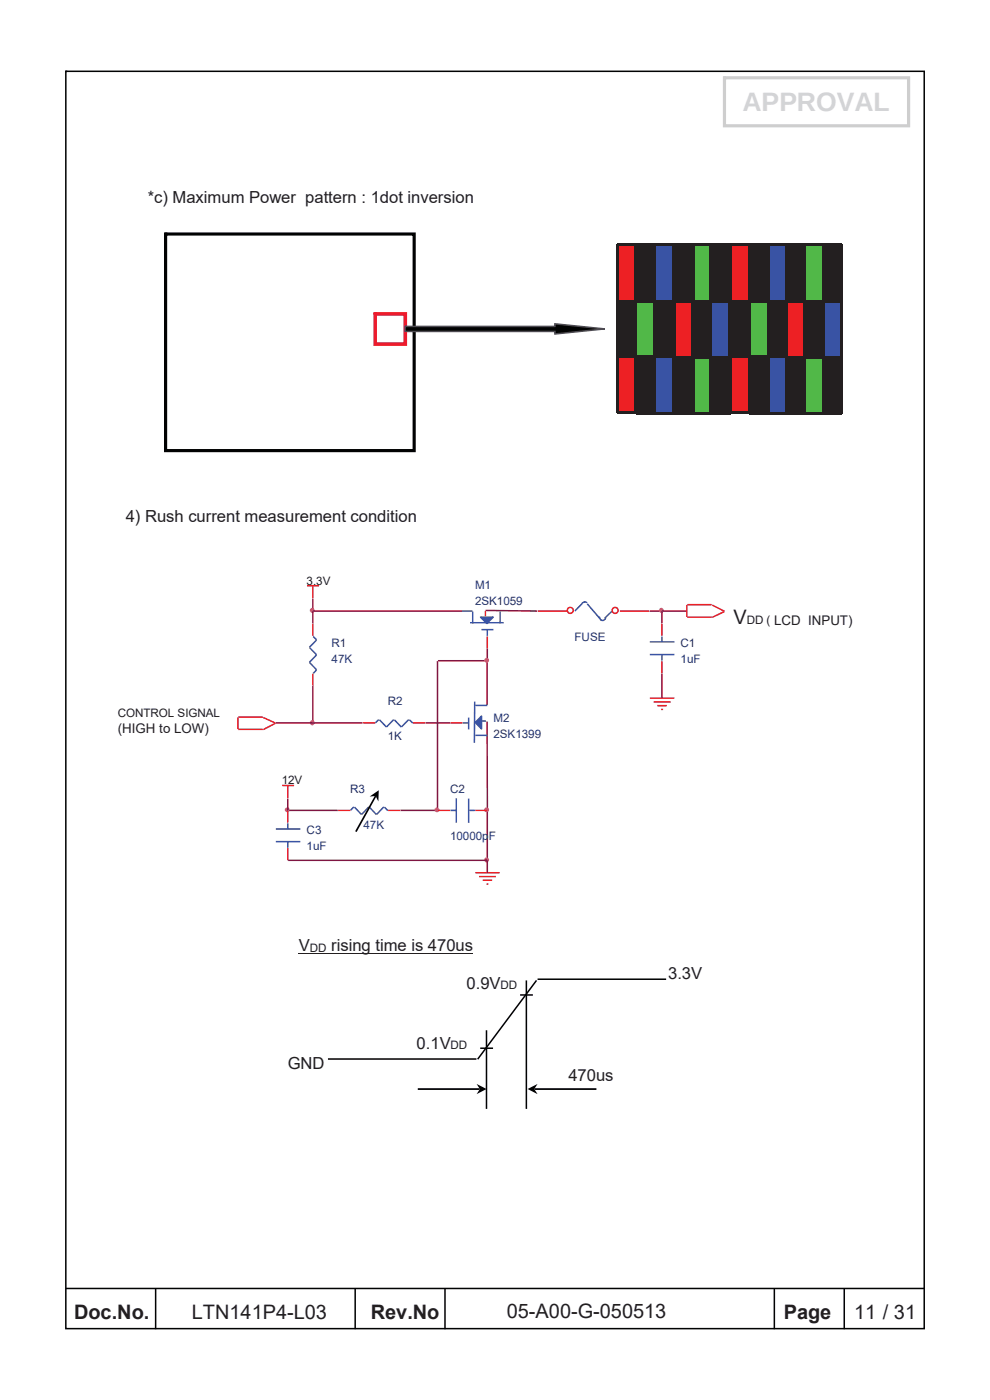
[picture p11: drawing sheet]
<svg xmlns="http://www.w3.org/2000/svg" width="210mm" height="297mm" viewBox="0 0 210 297" stroke-linecap="round" stroke-linejoin="round" font-family="sans-serif">
<path d="M14 273.4h182M33 273.4v8.6M75.3 273.4v8.6M94.4 273.4v8.6" fill="none" stroke="#010202" stroke-width=".32"/>
<path d="M153.7 16.5h39v10.2h-39z" fill="none" stroke="#cecece" stroke-width=".67"/>
<circle cx="153.7" cy="16.5" r=".33" fill="#cecece"/>
<path d="M14 15.1h182v266.8h-182zM164.2 273.4v8.6" fill="none" stroke="#010202" stroke-width=".32"/>
<circle cx="14" cy="15.1" r=".16" fill="#010202"/>
<path d="M103.2 218.6v16.7M110.3 211.1h2.7M111.6 208v27.3M113.8 208l-12.5 16.7M114 207.8h27.3M69.6 224.7h31.5M101.9 222.4h2.7M179.1 273.4v8.6" fill="none" stroke="#010202" stroke-width=".32"/>
<path d="M63.4 202.3h36.9" fill="none" stroke="#231f20" stroke-width=".21"/>
<g fill="#010202">
<path d="M88.6 230.9h13.1l-.6-.9 2.1 1-2.1 1.1 .7-1.2v.3h-13.2z" fill-rule="evenodd"/>
<path d="M111.9 231l2.1-1-.7 1.2v-.3h13.2v.3h-13.1l.6 .9z" fill-rule="evenodd"/>
</g>
<path d="M65.1 124.3h2.6M66.4 124.4v2.6M137.8 148.1h5.2M138.6 148.9h3.6M139.4 149.7h2.1M140.2 150.5h.4M59.8 166.6h2.6M61 166.7v2.6M100.8 185.2h5.2M101.6 186h3.6M102.4 186.8h2M103.2 187.6h.4" fill="none" stroke="#ed2024" stroke-width=".32"/>
<path d="M66.4 127v2.6" fill="none" stroke="#7f1542" stroke-width=".32"/>
<circle cx="66.2" cy="129.5" r=".37" fill="#b9529f"/>
<circle cx="66.2" cy="129.5" r=".37" fill="none" stroke="#b9529f" stroke-width=".32"/>
<path d="M66.4 129.8v2.4M66.4 129.6h31.7M66.4 145.6v7.8" fill="none" stroke="#7f1542" stroke-width=".32"/>
<circle cx="66.2" cy="153.3" r=".38" fill="#b9529f"/>
<circle cx="66.2" cy="153.3" r=".38" fill="none" stroke="#b9529f" stroke-width=".32"/>
<path d="M66.4 153.4h10.5M90.3 153.4h5.2M103.3 140.2v9.4M103.3 153.1l.1 18.9M103.4 172v10.5" fill="none" stroke="#7f1542" stroke-width=".32"/>
<circle cx="103.2" cy="171.8" r=".36" fill="#b9529f"/>
<circle cx="103.2" cy="171.8" r=".36" fill="none" stroke="#b9529f" stroke-width=".32"/>
<circle cx="103.2" cy="182.4" r=".38" fill="#b9529f"/>
<circle cx="103.2" cy="182.4" r=".38" fill="none" stroke="#b9529f" stroke-width=".32"/>
<path d="M103.4 137.6v2.5M92.9 140.2h10.5M84.9 171.9h7.9" fill="none" stroke="#7f1542" stroke-width=".32"/>
<circle cx="103.2" cy="140.1" r=".37" fill="#b9529f"/>
<circle cx="103.2" cy="140.1" r=".37" fill="none" stroke="#b9529f" stroke-width=".32"/>
<path d="M92.8 140.3v31.6" fill="none" stroke="#7f1542" stroke-width=".32"/>
<circle cx="92.7" cy="171.8" r=".36" fill="#b9529f"/>
<circle cx="92.7" cy="171.8" r=".36" fill="none" stroke="#b9529f" stroke-width=".32"/>
<path d="M61.1 171.9h10.5" fill="none" stroke="#7f1542" stroke-width=".32"/>
<circle cx="60.9" cy="171.8" r=".36" fill="#b9529f"/>
<circle cx="60.9" cy="171.8" r=".36" fill="none" stroke="#b9529f" stroke-width=".32"/>
<path d="M137.8 129.6h2.6M61 169.4v2.5M61.1 182.5h42.3M103.4 182.6v2.6" fill="none" stroke="#7f1542" stroke-width=".32"/>
<circle cx="140.3" cy="129.5" r=".37" fill="#b9529f"/>
<circle cx="140.3" cy="129.5" r=".37" fill="none" stroke="#b9529f" stroke-width=".32"/>
<path d="M103 129.5l10.9 .1M140.4 129.7v2.5M140.5 129.6h5.2M58.5 153.4h7.9M140.4 142.9v5.2" fill="none" stroke="#7f1542" stroke-width=".32"/>
<path d="M145.7 128.3v2.6M145.8 128.3h5.2M145.8 130.9h5.2M151.1 128.4l2.5 1.3M153.6 129.8l-2.5 1.2M50.5 152.2v2.5M50.6 152.1h5.2M50.6 154.7h5.2M55.9 152.2l2.5 1.2M58.4 153.5l-2.5 1.3" fill="none" stroke="#ed2024" stroke-width=".32"/>
<path d="M102.1 151.9v2.8l-1.3-1.4z" fill="#3953a4"/>
<path d="M98.2 153.4h1.2M99.4 152.2v2.5M100.7 148.8l-.1 8.8M100.8 156h2.6M101.9 153h1.2M102.1 151.9v2.8l-1.3-1.4z" fill="none" stroke="#3953a4" stroke-width=".32"/>
<path d="M95.5 153.4h2.6" fill="none" stroke="#ed2024" stroke-width=".32"/>
<path d="M101.9 130.9h2.7l-1.3 1.4z" fill="#3953a4"/>
<g fill="none" stroke="#3953a4" stroke-width=".32">
<path d="M65.6 137.4l1.5 1.5M66.4 135l.7 .7M67.1 135.8l-1.5 1.5M67.1 139l-1.5 1.5M98 129.6h2.2M99.7 132.1h7.1M100.3 129.8v2.4M101.9 130.9h2.7l-1.3 1.4zM102.1 133.6h2.6M103.4 133.6v1.3M123.4 128.1l-1.5 1.5M123.9 127.7l.5 .1"/>
<path d="M124 127.7l-.6 .3M124.5 128.1l2.6 3M127.2 130.9l.3 .7M128.4 131.1a.65 .65 0 0 1-.9 .5M129.8 129.7l-1.5 1.4M137.8 138.9h5.2M137.8 136.2h5.2M140.4 135v1.2M140.4 139v1.2M65.6 140.5l1.5 1.6M67.1 142.1l-.7 .8M80.3 152.7l-.7 .7"/>
<path d="M80.5 152.7l1.5 1.6M83.5 152.7l-1.5 1.5M83.6 152.7l1.5 1.6M86.7 152.7l-1.5 1.5M86.8 152.7l.7 .7M58.5 178.6h5.2M58.5 175.9h5.2M61 174.7v1.2M61 178.6v1.3M75 171.2l-.7 .7M75.2 171.2l1.5 1.6M78.2 171.2l-1.5 1.6"/>
<path d="M78.3 171.2l1.5 1.6M81.4 171.2l-1.5 1.6M81.5 171.2l.7 .8M95.5 171.9h1.3M96.8 169.4v5.1M99.4 169.4v5.2M99.5 171.9h1.2"/>
</g>
<g fill="none" stroke="#ed2024" stroke-width=".32">
<path d="M66.4 132.3v2.6M103 129.6v1.1M103.4 135v2.5M114 129.6h6.3M131.5 129.6h6.2M140.4 132.3v2.6M66.4 142.9v2.6M77 153.4h2.6M87.6 153.4h2.6M140.4 140.3v2.5M61 172v2.5M61 179.9v2.6"/>
<path d="M71.7 171.9h2.6M82.3 171.9h2.6M92.9 171.9h2.6M100.8 171.9h2.6"/>
<circle cx="120.9" cy="129.5" r=".63"/>
<circle cx="130.5" cy="129.5" r=".63"/>
</g>
<path d="M78.4 169l1.9-1.3-.1 2.3-.6-1.1 .2 .1-4.2 7.5-.3-.1 4.2-7.5z" fill-rule="evenodd" fill="#010202"/>
<path d="M106.1 129.8v2.4M100.8 149.7h2.6" fill="none" stroke="#3953a4" stroke-width=".32"/>
<path d="M35.1 49.7h52.7v45.9h-52.7z" fill="none" stroke="#010202" stroke-width=".67"/>
<circle cx="35.1" cy="49.7" r=".33" fill="#010202"/>
<path d="M79.6 66.6h6.4v6.4h-6.4z" fill="none" stroke="#ed1b2e" stroke-width=".76"/>
<circle cx="79.6" cy="66.6" r=".38" fill="#ed1b2e"/>
<path d="M85.9 69.3h31.8v-.6l10.6 1.1-10.6 1.1v-.6h-31.8z" fill-rule="evenodd" fill="#010202"/>
<path d="M85.9 69.3h31.8v-.6l10.6 1.1-10.6 1.1v-.6h-31.8z" fill="none" stroke="#4d4d4e" stroke-width=".32"/>
<g fill="#231f20">
<path d="M138.8 64h4.3v11.9h-4.3z" fill-rule="evenodd"/>
<path d="M138.8 63.7h4.3v.6h-4.3z" fill-rule="evenodd"/>
<path d="M142.8 64h.6v11.9h-.6z" fill-rule="evenodd"/>
<path d="M138.8 75.6h4.3v.6h-4.3z" fill-rule="evenodd"/>
<path d="M138.6 64h.5v11.9h-.5z" fill-rule="evenodd"/>
</g>
<path d="M134.9 64h4v11.9h-4z" fill-rule="evenodd" fill="#51b848"/>
<g fill="#231f20">
<path d="M134.9 63.7h4v.6h-4z" fill-rule="evenodd"/>
<path d="M138.6 64h.5v11.9h-.5z" fill-rule="evenodd"/>
<path d="M134.9 75.6h4v.6h-4z" fill-rule="evenodd"/>
<path d="M134.6 64h.5v11.9h-.5z" fill-rule="evenodd"/>
<path d="M130.9 63.7h4v12.2h-4z" fill-rule="evenodd"/>
<path d="M130.9 63.4h4v.6h-4z" fill-rule="evenodd"/>
<path d="M134.6 63.7h.5v12.2h-.5z" fill-rule="evenodd"/>
<path d="M130.9 75.6h4v.6h-4z" fill-rule="evenodd"/>
<path d="M130.6 63.7h.6v12.2h-.6z" fill-rule="evenodd"/>
</g>
<path d="M130.9 51.8h4v12.2h-4z" fill-rule="evenodd" fill="#ed2024"/>
<g fill="#231f20">
<path d="M130.9 51.5h4v.6h-4z" fill-rule="evenodd"/>
<path d="M134.6 51.8h.5v12.2h-.5z" fill-rule="evenodd"/>
<path d="M130.9 63.7h4v.6h-4z" fill-rule="evenodd"/>
<path d="M130.6 51.8h.6v12.2h-.6z" fill-rule="evenodd"/>
<path d="M134.9 51.8h4v12.2h-4z" fill-rule="evenodd"/>
<path d="M134.9 51.5h4v.6h-4z" fill-rule="evenodd"/>
<path d="M138.6 51.8h.5v12.2h-.5z" fill-rule="evenodd"/>
<path d="M134.9 63.7h4v.6h-4z" fill-rule="evenodd"/>
<path d="M134.6 51.8h.5v12.2h-.5z" fill-rule="evenodd"/>
</g>
<path d="M138.8 51.8h4v12.2h-4z" fill-rule="evenodd" fill="#3953a4"/>
<g fill="#231f20">
<path d="M138.8 51.5h4v.6h-4z" fill-rule="evenodd"/>
<path d="M142.6 51.8h.5v12.2h-.5z" fill-rule="evenodd"/>
<path d="M138.8 63.7h4v.6h-4z" fill-rule="evenodd"/>
<path d="M138.6 51.8h.5v12.2h-.5z" fill-rule="evenodd"/>
<path d="M142.8 51.8h4.3v12.2h-4.3z" fill-rule="evenodd"/>
<path d="M142.8 51.5h4.3v.6h-4.3z" fill-rule="evenodd"/>
<path d="M146.8 51.8h.5v12.2h-.5z" fill-rule="evenodd"/>
<path d="M142.8 63.7h4.3v.6h-4.3z" fill-rule="evenodd"/>
<path d="M142.6 51.8h.5v12.2h-.5z" fill-rule="evenodd"/>
</g>
<path d="M147.1 51.8h3.7v12.2h-3.7z" fill-rule="evenodd" fill="#51b848"/>
<g fill="#231f20">
<path d="M147.1 51.5h3.7v.6h-3.7z" fill-rule="evenodd"/>
<path d="M150.5 51.8h.5v12.2h-.5z" fill-rule="evenodd"/>
<path d="M147.1 63.7h3.7v.6h-3.7z" fill-rule="evenodd"/>
<path d="M146.8 51.8h.5v12.2h-.5z" fill-rule="evenodd"/>
<path d="M150.8 51.8h4.2v12.2h-4.2z" fill-rule="evenodd"/>
<path d="M150.8 51.5h4.2v.6h-4.2z" fill-rule="evenodd"/>
<path d="M154.7 51.8h.6v12.2h-.6z" fill-rule="evenodd"/>
<path d="M150.8 63.7h4.2v.6h-4.2z" fill-rule="evenodd"/>
<path d="M150.5 51.8h.5v12.2h-.5z" fill-rule="evenodd"/>
<path d="M150.8 64h4.2v11.9h-4.2z" fill-rule="evenodd"/>
<path d="M150.8 63.7h4.2v.6h-4.2z" fill-rule="evenodd"/>
<path d="M154.7 64h.6v11.9h-.6z" fill-rule="evenodd"/>
<path d="M150.8 75.6h4.2v.6h-4.2z" fill-rule="evenodd"/>
<path d="M150.5 64h.5v11.9h-.5z" fill-rule="evenodd"/>
</g>
<path d="M130.9 75.6h4v12h-4z" fill-rule="evenodd" fill="#ed2024"/>
<g fill="#231f20">
<path d="M130.9 75.3h4v.6h-4z" fill-rule="evenodd"/>
<path d="M134.6 75.6h.5v12h-.5z" fill-rule="evenodd"/>
<path d="M130.9 87.2h4v.6h-4z" fill-rule="evenodd"/>
<path d="M130.6 75.6h.6v12h-.6z" fill-rule="evenodd"/>
<path d="M134.9 75.6h4v12.2h-4z" fill-rule="evenodd"/>
<path d="M134.9 75.3h4v.6h-4z" fill-rule="evenodd"/>
<path d="M138.6 75.6h.5v12.2h-.5z" fill-rule="evenodd"/>
<path d="M134.9 87.5h4v.6h-4z" fill-rule="evenodd"/>
<path d="M134.6 75.6h.5v12.2h-.5z" fill-rule="evenodd"/>
</g>
<path d="M138.8 75.6h4v12.2h-4z" fill-rule="evenodd" fill="#3953a4"/>
<g fill="#231f20">
<path d="M138.8 75.3h4v.6h-4z" fill-rule="evenodd"/>
<path d="M142.6 75.6h.5v12.2h-.5z" fill-rule="evenodd"/>
<path d="M138.8 87.5h4v.6h-4z" fill-rule="evenodd"/>
<path d="M138.6 75.6h.5v12.2h-.5z" fill-rule="evenodd"/>
<path d="M142.8 75.6h4.3v12.2h-4.3z" fill-rule="evenodd"/>
<path d="M142.8 75.3h4.3v.6h-4.3z" fill-rule="evenodd"/>
<path d="M146.8 75.6h.5v12.2h-.5z" fill-rule="evenodd"/>
<path d="M142.8 87.5h4.3v.6h-4.3z" fill-rule="evenodd"/>
<path d="M142.6 75.6h.5v12.2h-.5z" fill-rule="evenodd"/>
</g>
<path d="M147.1 75.6h3.7v12.2h-3.7z" fill-rule="evenodd" fill="#51b848"/>
<g fill="#231f20">
<path d="M147.1 75.3h3.7v.6h-3.7z" fill-rule="evenodd"/>
<path d="M150.5 75.6h.5v12.2h-.5z" fill-rule="evenodd"/>
<path d="M147.1 87.5h3.7v.6h-3.7z" fill-rule="evenodd"/>
<path d="M146.8 75.6h.5v12.2h-.5z" fill-rule="evenodd"/>
<path d="M150.8 75.6h4.2v12.2h-4.2z" fill-rule="evenodd"/>
<path d="M150.8 75.3h4.2v.6h-4.2z" fill-rule="evenodd"/>
<path d="M154.7 75.6h.6v12.2h-.6z" fill-rule="evenodd"/>
<path d="M150.8 87.5h4.2v.6h-4.2z" fill-rule="evenodd"/>
<path d="M150.5 75.6h.5v12.2h-.5z" fill-rule="evenodd"/>
</g>
<path d="M143.1 64h4v11.9h-4z" fill-rule="evenodd" fill="#ed2024"/>
<g fill="#231f20">
<path d="M143.1 63.7h4v.6h-4z" fill-rule="evenodd"/>
<path d="M146.8 64h.5v11.9h-.5z" fill-rule="evenodd"/>
<path d="M143.1 75.6h4v.6h-4z" fill-rule="evenodd"/>
<path d="M142.8 64h.6v11.9h-.6z" fill-rule="evenodd"/>
<path d="M146.8 64h4.2v11.9h-4.2z" fill-rule="evenodd"/>
<path d="M146.8 63.7h4.2v.6h-4.2z" fill-rule="evenodd"/>
<path d="M150.8 64h.5v11.9h-.5z" fill-rule="evenodd"/>
<path d="M146.8 75.6h4.2v.6h-4.2z" fill-rule="evenodd"/>
<path d="M146.5 64h.6v11.9h-.6z" fill-rule="evenodd"/>
</g>
<path d="M150.8 64h4.2v11.9h-4.2z" fill-rule="evenodd" fill="#3953a4"/>
<g fill="#231f20">
<path d="M150.8 63.7h4.2v.6h-4.2z" fill-rule="evenodd"/>
<path d="M154.7 64h.6v11.9h-.6z" fill-rule="evenodd"/>
<path d="M150.8 75.6h4.2v.6h-4.2z" fill-rule="evenodd"/>
<path d="M150.5 64h.5v11.9h-.5z" fill-rule="evenodd"/>
<path d="M162.9 64h4v11.9h-4z" fill-rule="evenodd"/>
<path d="M162.9 63.7h4v.6h-4z" fill-rule="evenodd"/>
<path d="M166.6 64h.6v11.9h-.6z" fill-rule="evenodd"/>
<path d="M162.9 75.6h4v.6h-4z" fill-rule="evenodd"/>
<path d="M162.6 64h.6v11.9h-.6z" fill-rule="evenodd"/>
</g>
<path d="M159 64h3.9v11.9h-3.9z" fill-rule="evenodd" fill="#51b848"/>
<g fill="#231f20">
<path d="M159 63.7h3.9v.6h-3.9z" fill-rule="evenodd"/>
<path d="M162.6 64h.6v11.9h-.6z" fill-rule="evenodd"/>
<path d="M159 75.6h3.9v.6h-3.9z" fill-rule="evenodd"/>
<path d="M158.7 64h.5v11.9h-.5z" fill-rule="evenodd"/>
<path d="M154.7 63.7h4v12.2h-4z" fill-rule="evenodd"/>
<path d="M154.7 63.4h4v.6h-4z" fill-rule="evenodd"/>
<path d="M158.4 63.7h.6v12.2h-.6z" fill-rule="evenodd"/>
<path d="M154.7 75.6h4v.6h-4z" fill-rule="evenodd"/>
<path d="M154.5 63.7h.5v12.2h-.5z" fill-rule="evenodd"/>
</g>
<path d="M155 51.8h4v12.2h-4z" fill-rule="evenodd" fill="#ed2024"/>
<g fill="#231f20">
<path d="M155 51.5h4v.6h-4z" fill-rule="evenodd"/>
<path d="M158.7 51.8h.5v12.2h-.5z" fill-rule="evenodd"/>
<path d="M155 63.7h4v.6h-4z" fill-rule="evenodd"/>
<path d="M154.7 51.8h.6v12.2h-.6z" fill-rule="evenodd"/>
<path d="M159 51.8h3.9v12.2h-3.9z" fill-rule="evenodd"/>
<path d="M159 51.5h3.9v.6h-3.9z" fill-rule="evenodd"/>
<path d="M162.6 51.8h.6v12.2h-.6z" fill-rule="evenodd"/>
<path d="M159 63.7h3.9v.6h-3.9z" fill-rule="evenodd"/>
<path d="M158.7 51.8h.5v12.2h-.5z" fill-rule="evenodd"/>
</g>
<path d="M162.9 51.8h4v12.2h-4z" fill-rule="evenodd" fill="#3953a4"/>
<g fill="#231f20">
<path d="M162.9 51.5h4v.6h-4z" fill-rule="evenodd"/>
<path d="M166.6 51.8h.6v12.2h-.6z" fill-rule="evenodd"/>
<path d="M162.9 63.7h4v.6h-4z" fill-rule="evenodd"/>
<path d="M162.6 51.8h.6v12.2h-.6z" fill-rule="evenodd"/>
<path d="M166.9 51.8h4v12.2h-4z" fill-rule="evenodd"/>
<path d="M166.9 51.5h4v.6h-4z" fill-rule="evenodd"/>
<path d="M170.6 51.8h.5v12.2h-.5z" fill-rule="evenodd"/>
<path d="M166.9 63.7h4v.6h-4z" fill-rule="evenodd"/>
<path d="M166.6 51.8h.6v12.2h-.6z" fill-rule="evenodd"/>
</g>
<path d="M170.6 51.8h4v12.2h-4z" fill-rule="evenodd" fill="#51b848"/>
<g fill="#231f20">
<path d="M170.6 51.5h4v.6h-4z" fill-rule="evenodd"/>
<path d="M174.3 51.8h.5v12.2h-.5z" fill-rule="evenodd"/>
<path d="M170.6 63.7h4v.6h-4z" fill-rule="evenodd"/>
<path d="M170.3 51.8h.6v12.2h-.6z" fill-rule="evenodd"/>
<path d="M174.6 51.8h4v12.2h-4z" fill-rule="evenodd"/>
<path d="M174.6 51.5h4v.6h-4z" fill-rule="evenodd"/>
<path d="M178.3 51.8h.5v12.2h-.5z" fill-rule="evenodd"/>
<path d="M174.6 63.7h4v.6h-4z" fill-rule="evenodd"/>
<path d="M174.3 51.8h.5v12.2h-.5z" fill-rule="evenodd"/>
<path d="M174.6 64h4v11.9h-4z" fill-rule="evenodd"/>
<path d="M174.6 63.7h4v.6h-4z" fill-rule="evenodd"/>
<path d="M178.3 64h.5v11.9h-.5z" fill-rule="evenodd"/>
<path d="M174.6 75.6h4v.6h-4z" fill-rule="evenodd"/>
<path d="M174.3 64h.5v11.9h-.5z" fill-rule="evenodd"/>
</g>
<path d="M155 75.6h4v12h-4z" fill-rule="evenodd" fill="#ed2024"/>
<g fill="#231f20">
<path d="M155 75.3h4v.6h-4z" fill-rule="evenodd"/>
<path d="M158.7 75.6h.5v12h-.5z" fill-rule="evenodd"/>
<path d="M155 87.2h4v.6h-4z" fill-rule="evenodd"/>
<path d="M154.7 75.6h.6v12h-.6z" fill-rule="evenodd"/>
<path d="M159 75.6h3.9v12.2h-3.9z" fill-rule="evenodd"/>
<path d="M159 75.3h3.9v.6h-3.9z" fill-rule="evenodd"/>
<path d="M162.6 75.6h.6v12.2h-.6z" fill-rule="evenodd"/>
<path d="M159 87.5h3.9v.6h-3.9z" fill-rule="evenodd"/>
<path d="M158.7 75.6h.5v12.2h-.5z" fill-rule="evenodd"/>
</g>
<path d="M162.9 75.6h4v12.2h-4z" fill-rule="evenodd" fill="#3953a4"/>
<g fill="#231f20">
<path d="M162.9 75.3h4v.6h-4z" fill-rule="evenodd"/>
<path d="M166.6 75.6h.6v12.2h-.6z" fill-rule="evenodd"/>
<path d="M162.9 87.5h4v.6h-4z" fill-rule="evenodd"/>
<path d="M162.6 75.6h.6v12.2h-.6z" fill-rule="evenodd"/>
<path d="M166.9 75.6h4v12.2h-4z" fill-rule="evenodd"/>
<path d="M166.9 75.3h4v.6h-4z" fill-rule="evenodd"/>
<path d="M170.6 75.6h.5v12.2h-.5z" fill-rule="evenodd"/>
<path d="M166.9 87.5h4v.6h-4z" fill-rule="evenodd"/>
<path d="M166.6 75.6h.6v12.2h-.6z" fill-rule="evenodd"/>
</g>
<path d="M170.6 75.6h4v12.2h-4z" fill-rule="evenodd" fill="#51b848"/>
<g fill="#231f20">
<path d="M170.6 75.3h4v.6h-4z" fill-rule="evenodd"/>
<path d="M174.3 75.6h.5v12.2h-.5z" fill-rule="evenodd"/>
<path d="M170.6 87.5h4v.6h-4z" fill-rule="evenodd"/>
<path d="M170.3 75.6h.6v12.2h-.6z" fill-rule="evenodd"/>
<path d="M174.6 75.6h4v12.2h-4z" fill-rule="evenodd"/>
<path d="M174.6 75.3h4v.6h-4z" fill-rule="evenodd"/>
<path d="M178.3 75.6h.5v12.2h-.5z" fill-rule="evenodd"/>
<path d="M174.6 87.5h4v.6h-4z" fill-rule="evenodd"/>
<path d="M174.3 75.6h.5v12.2h-.5z" fill-rule="evenodd"/>
</g>
<path d="M166.9 64h4v11.9h-4z" fill-rule="evenodd" fill="#ed2024"/>
<g fill="#231f20">
<path d="M166.9 63.7h4v.6h-4z" fill-rule="evenodd"/>
<path d="M170.6 64h.5v11.9h-.5z" fill-rule="evenodd"/>
<path d="M166.9 75.6h4v.6h-4z" fill-rule="evenodd"/>
<path d="M166.6 64h.6v11.9h-.6z" fill-rule="evenodd"/>
<path d="M170.6 64h4.2v11.9h-4.2z" fill-rule="evenodd"/>
<path d="M170.6 63.7h4.2v.6h-4.2z" fill-rule="evenodd"/>
<path d="M174.6 64h.5v11.9h-.5z" fill-rule="evenodd"/>
<path d="M170.6 75.6h4.2v.6h-4.2z" fill-rule="evenodd"/>
<path d="M170.3 64h.6v11.9h-.6z" fill-rule="evenodd"/>
</g>
<path d="M174.6 64h4v11.9h-4z" fill-rule="evenodd" fill="#3953a4"/>
<g fill="#231f20">
<path d="M174.6 63.7h4v.6h-4z" fill-rule="evenodd"/>
<path d="M178.3 64h.5v11.9h-.5z" fill-rule="evenodd"/>
<path d="M174.6 75.6h4v.6h-4z" fill-rule="evenodd"/>
<path d="M174.3 64h.5v11.9h-.5z" fill-rule="evenodd"/>
</g>
<text font-size="5.6" fill="#d3d4d6" x="157.5" y="23.7">APPROVAL</text>
<g font-size="4.2" fill="#231f20">
<text x="155.5" y="132.5">V</text>
<text x="15.7" y="279.8">Doc.No.</text>
<text x="40.7" y="279.8">LTN141P4-L03</text>
<text x="78.7" y="279.8">Rev.No</text>
<text x="107.5" y="279.7">05-A00-G-050513</text>
<text x="166.2" y="279.8">Page</text>
<text x="181.2" y="279.8">11 / 31</text>
</g>
<g font-size="3.5" fill="#231f20">
<text x="31.3" y="43.1">*c) Maximum Power pattern : 1dot inversion</text>
<text x="26.7" y="110.8">4) Rush current measurement condition</text>
<text x="63.4" y="201.8">V</text>
<text x="70.3" y="201.8">rising time is 470us</text>
<text x="98.9" y="209.8">0.9V</text>
<text x="141.7" y="207.7">3.3V</text>
<text x="61" y="226.8">GND</text>
<text x="88.4" y="222.5">0.1V</text>
<text x="120.5" y="229.3">470us</text>
</g>
<g font-size="2.8" fill="#231f20">
<text x="164.2" y="132.5">LCD INPUT)</text>
<text x="25" y="155.6">(HIGH to LOW)</text>
</g>
<g font-size="2.5" fill="#231f20">
<text x="65" y="124">3.3V</text>
<text x="158.4" y="132.4">DD (</text>
<text x="25" y="152.1">CONTROL SIGNAL</text>
<text x="59.7" y="166.3">12V</text>
<text x="65.7" y="201.9">DD</text>
<text x="106.2" y="209.9">DD</text>
<text x="95.6" y="222.6">DD</text>
</g>
<g font-size="2.5" fill="#282973">
<text x="100.8" y="125">M1</text>
<text x="100.8" y="128.5">2SK1059</text>
<text x="70.3" y="137.3">R1</text>
<text x="121.9" y="135.9">FUSE</text>
<text x="144.3" y="137.3">C1</text>
<text x="70.3" y="140.7">47K</text>
<text x="144.3" y="140.7">1uF</text>
<text x="82.2" y="149.7">R2</text>
<text x="104.7" y="153.1">M2</text>
<text x="82.2" y="157.1">1K</text>
<text x="104.7" y="156.6">2SK1399</text>
<text x="74.3" y="168.2">R3</text>
<text x="95.5" y="168.2">C2</text>
<text x="65" y="177">C3</text>
<text x="77.1" y="176">47K</text>
<text x="95.5" y="178.2">10000pF</text>
<text x="65" y="180.4">1uF</text>
</g>
</svg>
